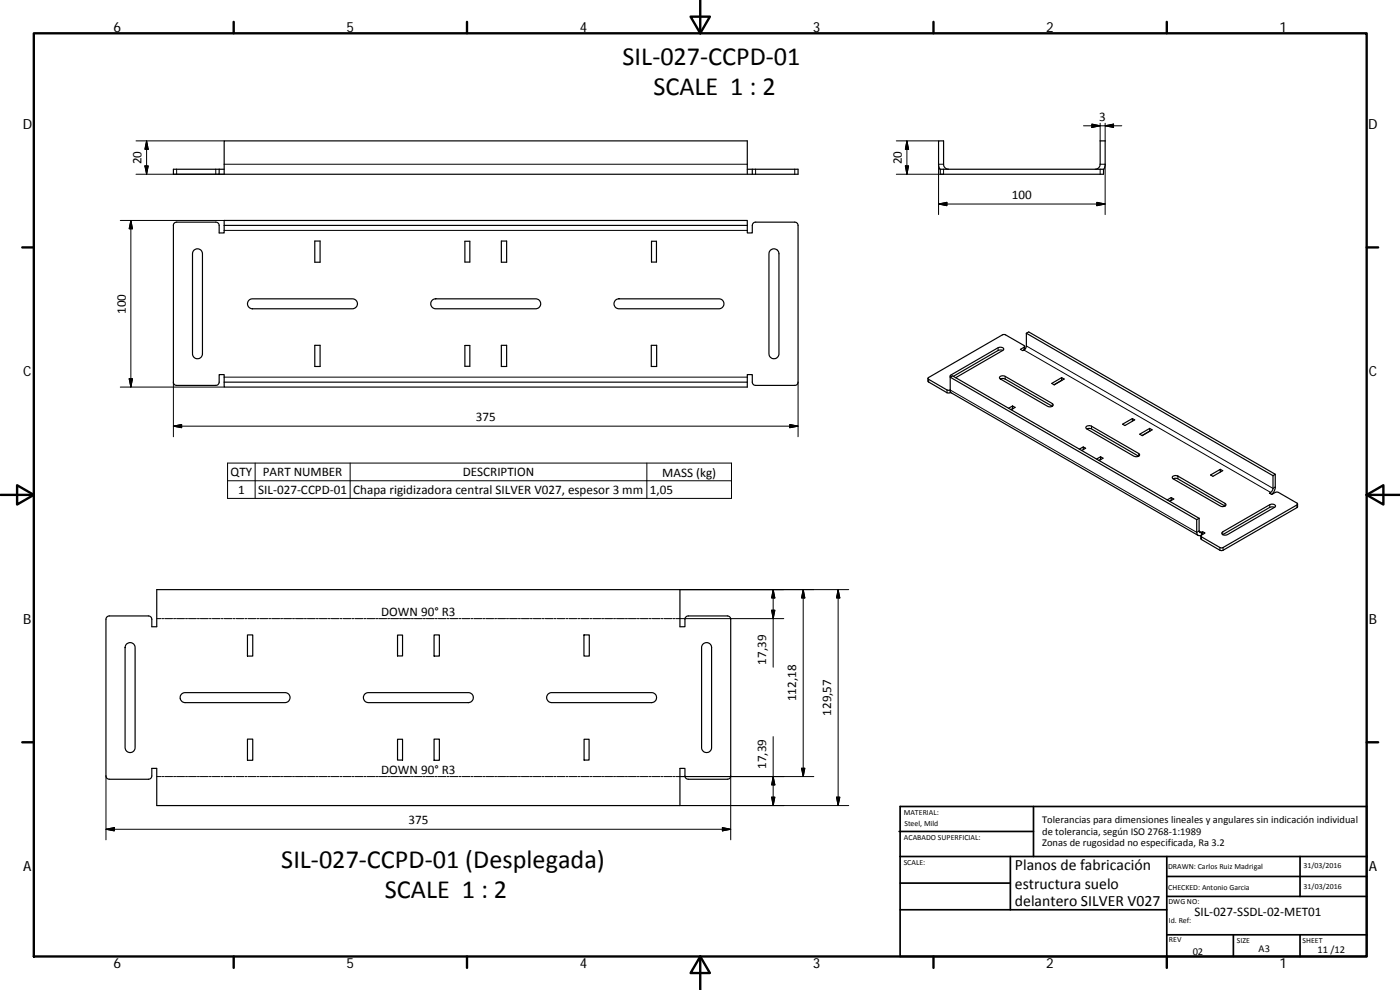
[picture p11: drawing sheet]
<svg xmlns="http://www.w3.org/2000/svg" width="420mm" height="297mm" viewBox="0 0 420 297" stroke-linecap="round" stroke-linejoin="round" font-family="sans-serif">
<g fill="none" stroke="#000" stroke-width=".36">
<path d="M52 50.8h13.8v1.5h-13.8zM65.8 52.3h160M65.8 50.8h1.5M224.3 52.3v-10h-157v10M224.3 50.8h1.5M225.8 50.8v1.5M225.8 50.8h13.7v1.5h-13.7M282.2 50.8h49v1.5h-49zM284.7 50.8a1.48 1.48 0 0 1-1.5-1.5v-7h-1.5v7l.5 1.6M328.7 50.8a1.48 1.48 0 0 0 1.5-1.5v-7h1.5v7.3l-.5 1.3M58.2 75.1a1.51 1.51 0 0 1 1.6-.3 1.51 1.51 0 0 1 1 1.3v30.1a1.49 1.49 0 0 1-1.5 1.4 1.49 1.49 0 0 1-1.5-1.4v-30.1zM67.3 67.6v2.3h-1.5v-2.5l-.8-.7h-12l-.9 .5-.1 47.7 .4 .5 .6 .2h12l.4-.2 .4-.5v-2.5h1.5v2.3"/>
<path d="M67.3 67.6v-1.5h157v1.5M67.3 67.6h157M94.5 72.3h1.6v6.4h-1.6zM139.5 72.4h1.5v6.2h-1.5zM150.5 72.3h1.6v6.4h-1.6zM195.5 72.4h1.5v6.2h-1.5zM224.3 67.6v2.3h1.5v-2.5l.7-.7h12l.8 .3 .2 .6v47.3l-.4 .5-.6 .2h-12l-.7-.7v-2.5h-1.5v2.3M231.2 75.1a1.52 1.52 0 0 1 1.6-.3 1.52 1.52 0 0 1 1 1.3v30.1a1.5 1.5 0 0 1-1.5 1.4 1.5 1.5 0 0 1-1.5-1.4v-30.1zM74.7 90.1l1.1-.4h30a1.49 1.49 0 0 1 1.5 1.5 1.49 1.49 0 0 1-1.5 1.4h-30a1.51 1.51 0 0 1-1.4-.9 1.51 1.51 0 0 1 .3-1.6zM129.7 90.1l1.1-.4h30a1.49 1.49 0 0 1 1.5 1.5 1.49 1.49 0 0 1-1.5 1.4h-30a1.51 1.51 0 0 1-1.4-.9 1.51 1.51 0 0 1 .3-1.6zM184.7 90.1l1.1-.4h30a1.49 1.49 0 0 1 1.5 1.5 1.49 1.49 0 0 1-1.5 1.4h-30a1.52 1.52 0 0 1-1.4-.9 1.52 1.52 0 0 1 .3-1.6zM308 100l74 42.7"/>
<path d="M308 100v4l-.7 1M308 100l.7-.4 74 42.7-.7 .4M67.3 114.7v1.4h157v-1.4M67.3 114.7h157M94.5 103.6h1.6v6.4h-1.6zM139.5 103.7h1.5v6.2h-1.5zM150.5 103.6h1.6v6.4h-1.6zM195.5 103.6h1.6v6.4h-1.6zM278.5 113.5l.1 1.1 5.6 3.2 .6 .1 .5-.2M285.2 117l.4 .9 74 42.8M286.8 113.3l14.1-8.1a.55 .55 0 0 0 .3-.8 .55 .55 0 0 0-.8-.2l-.9 .1-14.3 8.3v4.4M300.2 113l1.3-.2 14.3 8.3a.56 .56 0 0 1 .2 .7 .56 .56 0 0 1-.7 .3l-.9-.2-14.3-8.3-.2-.3z"/>
<path d="M300.3 113.7l.5-.1 .9 .1 14.1 8.2M300.9 105.2h-1.4l-13.4 7.7M307.3 105l-.4 .2-.7-.4 1.2-.7 .1-.3-.2-.1-5.5-3.2-.8-.1-22.5 13 .2 .4 5.5 3.2h1M307.5 103.9v.9l-.2 .2M315.6 115l3-1.7 .8 .4-3 1.8zM318.6 114.1l-2.3 1.3M318.6 113.3v.8M318.6 114.1l.1 .1M303.9 122.6v.1M303.9 122.6l-.5 .3M303.9 121.8v.8M303.9 121.8l.7 .4-1.1 .7"/>
<path d="M303.9 121.8l-1.2 .7M323.9 134.8l1.2-.7v.8M325.1 134.1l.7 .4-1.2 .7M326.1 127.9l.9-.2 .6 .2 14.1 8.2a.55 .55 0 0 1 .2 .7 .55 .55 0 0 1-.7 .2l-.9-.1-14.1-8.2-.3-.4zM326.2 128.7h1.4l14.1 8.2M330.3 137.9h.1M330.3 137.9l-.5 .3M330.3 137.1v.8M330.3 137.1l.7 .4-1.1 .7M330.3 137.1l-1.2 .6M336.9 127.3l2.9-1.7 .7 .4-2.9 1.7zM339.8 125.6v.8"/>
<path d="M342 130.3l3-1.8 .8 .5-3 1.7zM345 129.3l-2.3 1.4M345 128.5v.8M345 129.3l.1 .1M351.5 150.1h.1M351.5 149.3l.8 .4-1.2 .7M351.5 149.3v.8M351.5 150.1l-.5 .3M351.5 149.3l-1.2 .7M352 142.9l.6-.2 .9 .2 14.1 8.1a.54 .54 0 0 1 .2 .7 .54 .54 0 0 1-.7 .3l-.9-.2-14.1-8.1-.3-.4zM352.1 143.7l1.2-.1 14.3 8.2M359.9 155.5l-74-42.7-.7 .4 73.9 42.7"/>
<path d="M359.9 155.5v4.1l.4 .2 .6-.3 .7 .4-1 .6M359.9 155.5l-.8 .4v3.8a.88 .88 0 0 0 .5 .9 .88 .88 0 0 0 1-.1M360.9 159.5v.8M366.2 140.8l.8 .4-3 1.7-.7-.4 2.9-1.7v.8M366.8 159.7l14.3-8.3a1.03 1.03 0 0 1 1.6 .6l-14.3 8.4a1.03 1.03 0 0 1-1.7-.6zM382 142.7v3.8a1.67 1.67 0 0 1-1 1.5l.7 .4 1.3-.8 .7 .1 5.5 3.2 .2 .4-22.5 13.1h-.6l-5.7-3.3-.2-.3 .2-.3M382.5 152.2h-1.4l-14.1 8.2M382.7 142.3v3.8a3.2 3.2 0 0 1-1.1 2.3M389.4 151.2l-.2 1.1-22.3 12.9-.8-.1-5.6-3.3-.1-1M32 185.2l.8-.4h12l.5 .4 .2 .4 .1 2.4h1.4v-11.1h157.1v11.1h1.5v-2.4l.7-.8h12l.6 .2 .4 .6v47.4l-.4 .6-.6 .2h-11.7l-.7-.2-.3-.6v-2.5h-1.5v11.2h-157.1v-11.2h-1.4l-.1 2.5-.3 .6-.6 .2h-11.8l-.6-.2-.4-.6v-47.2zM38 193.2a1.51 1.51 0 0 1 1.6-.3 1.51 1.51 0 0 1 .9 1.4v30a1.5 1.5 0 0 1-1.5 1.5 1.5 1.5 0 0 1-1.5-1.5v-30zM74.3 190.5h1.6v6.3h-1.6z"/>
<path d="M119.3 190.5h1.5v6.3h-1.5zM130.3 190.5h1.6v6.3h-1.6zM175.2 190.5h1.7v6.3h-1.7zM211 193.2a1.51 1.51 0 0 1 1.6-.3 1.51 1.51 0 0 1 1 1.4v30a1.5 1.5 0 0 1-1.5 1.5 1.5 1.5 0 0 1-1.5-1.5v-30zM54.5 208.2l1.1-.4h30a1.5 1.5 0 0 1 1.4 1.5 1.5 1.5 0 0 1-1.4 1.5h-30a1.51 1.51 0 0 1-1.4-.9 1.51 1.51 0 0 1 .3-1.7zM109.5 208.2l1-.4h30.1a1.5 1.5 0 0 1 1.5 1.5 1.5 1.5 0 0 1-1.5 1.5h-30.1a1.54 1.54 0 0 1-1.3-.9 1.54 1.54 0 0 1 .3-1.7zM164.5 208.2l1.1-.4h29.9a1.5 1.5 0 0 1 1.6 1.5 1.5 1.5 0 0 1-1.6 1.5h-29.9a1.52 1.52 0 0 1-1.4-.9 1.52 1.52 0 0 1 .3-1.7zM74.3 221.8h1.6v6.3h-1.6zM119.3 221.8h1.5v6.2h-1.5zM130.3 221.8h1.6v6.3h-1.6zM175.3 221.8h1.5v6.2h-1.5z"/>
</g>
<g fill="none" stroke="#000" stroke-width=".3">
<path d="M325.2 37.7h11.5M327.7 37.2l2.5 .5-2.5 .5zM330.2 37v5.3M331.7 37.7l2.5-.5v1zM331.7 37v5.3M40.8 42.3h26.5M40.8 52.3h26.5M43.5 49.8h1l-.5 2.5zM44 42.3l.5 2.5h-1zM44 42.3v10M53 50.8v1.5M64.8 50.8v1.5"/>
<path d="M67.3 49.3h157M226.8 50.8v1.5M238.5 50.8v1.5M269 42.3h12.7M271.7 49.8h1l-.5 2.5zM272.2 42.3v10M272.2 42.3l.5 2.5h-1zM283.2 49.3h-1.5v15.1M283.2 50.8v1.5h-14.2M330.2 49.3h1.5v15.1M330.2 50.8v1.5M36.1 66.1h31.2"/>
<path d="M39.3 66.1l.5 2.5h-1zM39.3 66.1v50M67.3 69.1h157M281.7 61.2l2.5-.5v1zM281.7 61.2h50M329.2 60.7l2.5 .5-2.5 .5zM36.1 116.1h31.2M38.8 113.6h1l-.5 2.5zM52 114.7v16.3M67.3 113.2h157M239.5 114.7v16.3M278.7 113.8v.8"/>
<path d="M284.2 117v.8M285.2 117.8v-.8l73.9 42.7 .8-.4 .7 .4v.8M285.4 112.5v.6M299.5 104.3v.9M301.7 112.9v.8M307.3 104.2v.8l74 42.7v.4M308 103.8l74 42.7 .7-.4M52 127.9l2.5-.5v.9zM52 127.9h187.5M68.3 138.9h151.2v10.6h-151.2zM76.6 138.9v10.6M105.1 138.9v10.6"/>
<path d="M194.1 138.9v10.6M237 127.4l2.5 .5-2.5 .4zM315.8 121.1v.8M327.6 127.9v.8M341.7 136.1v.8M68.3 144.3h151.2M353.5 142.9v.8M367 159.6v.8M367.6 151v.8M381.1 151.4v.8M389.2 151.5v.8M204.1 176.9h50.6"/>
<path d="M232 176.9v23.3M232 176.9l.5 2.5h-.9zM241.1 176.9v56.1M241.1 176.9l.4 2.5h-1zM251.5 176.9v64.8M251.5 176.9l.5 2.5h-1zM360.6 161.1v.8M366.1 164.3v.8M367.1 164.3v.8M47 185.6h1.2M48.5 185.6h.6M49.4 185.6h2.4"/>
<path d="M52.1 185.6h.6M53 185.6h2.4M55.7 185.6h.6M56.6 185.6h2.3M59.2 185.6h.6M60.1 185.6h2.4M62.8 185.6h.6M63.7 185.6h2.4M66.4 185.6h.6M67.3 185.6h2.3M70 185.6h.5M70.9 185.6h2.3"/>
<path d="M73.5 185.6h.6M74.4 185.6h2.4M77.1 185.6h.6M78 185.6h2.4M80.7 185.6h.5M81.5 185.6h2.4M84.2 185.6h.6M85.1 185.6h2.4M87.8 185.6h.6M88.7 185.6h2.4M91.3 185.6h.7M92.3 185.6h2.3"/>
<path d="M94.9 185.6h.6M95.8 185.6h2.4M98.5 185.6h.6M99.4 185.6h2.4M102.1 185.6h.5M103 185.6h2.3M105.6 185.6h.6M106.5 185.6h2.4M109.2 185.6h.6M110.1 185.6h2.4M112.8 185.6h.6M113.7 185.6h2.3"/>
<path d="M116.3 185.6h.6M117.2 185.6h2.4M119.9 185.6h.6M120.8 185.6h2.4M123.5 185.6h.6M124.4 185.6h2.3M127 185.6h.6M127.9 185.6h2.4M130.6 185.6h.6M131.5 185.6h2.4M134.2 185.6h.6M135.1 185.6h2.3"/>
<path d="M137.8 185.6h.5M138.7 185.6h2.3M141.3 185.6h.6M142.2 185.6h2.4M144.9 185.6h.6M145.8 185.6h2.4M148.5 185.6h.5M149.3 185.6h2.4M152 185.6h.6M152.9 185.6h2.4M155.6 185.6h.6M156.5 185.6h2.4"/>
<path d="M159.1 185.6h.7M160.1 185.6h2.3M162.7 185.6h.6M163.6 185.6h2.4M166.3 185.6h.6M167.2 185.6h2.4M169.9 185.6h.5M170.8 185.6h2.3M173.4 185.6h.6M174.3 185.6h2.4M177 185.6h.6M177.9 185.6h2.4"/>
<path d="M180.6 185.6h.6M181.5 185.6h2.3M184.1 185.6h.6M185 185.6h2.4M187.7 185.6h.6M188.6 185.6h2.4M191.3 185.6h.6M192.2 185.6h2.3M194.8 185.6h.6M195.7 185.6h2.4M198.4 185.6h.6M199.3 185.6h2.4"/>
<path d="M202 185.6h.6M202.8 185.6h32.4M231.6 183.1h.9l-.5 2.5zM31.8 232.8v19.2M47 233h1.2M48.5 233h.6M49.4 233h2.4M52.1 233h.6M53 233h2.4M55.7 233h.6M56.6 233h2.3M59.2 233h.6"/>
<path d="M60.1 233h2.4M62.8 233h.6M63.7 233h2.4M66.4 233h.6M67.3 233h2.3M70 233h.5M70.9 233h2.3M73.5 233h.6M74.4 233h2.4M77.1 233h.6M78 233h2.4M80.7 233h.5"/>
<path d="M81.5 233h2.4M84.2 233h.6M85.1 233h2.4M87.8 233h.6M88.7 233h2.4M91.3 233h.7M92.3 233h2.3M94.9 233h.6M95.8 233h2.4M98.5 233h.6M99.4 233h2.4M102.1 233h.5"/>
<path d="M103 233h2.3M105.6 233h.6M106.5 233h2.4M109.2 233h.6M110.1 233h2.4M112.8 233h.6M113.7 233h2.3M116.3 233h.6M117.2 233h2.4M119.9 233h.6M120.8 233h2.4M123.5 233h.6"/>
<path d="M124.4 233h2.3M127 233h.6M127.9 233h2.4M130.6 233h.6M131.5 233h2.4M134.2 233h.6M135.1 233h2.3M137.8 233h.5M138.7 233h2.3M141.3 233h.6M142.2 233h2.4M144.9 233h.6"/>
<path d="M145.8 233h2.4M148.5 233h.5M149.3 233h2.4M152 233h.6M152.9 233h2.4M155.6 233h.6M156.5 233h2.4M159.1 233h.7M160.1 233h2.3M162.7 233h.6M163.6 233h2.4M166.3 233h.6"/>
<path d="M167.2 233h2.4M169.9 233h.5M170.8 233h2.3M173.4 233h.6M174.3 233h2.4M177 233h.6M177.9 233h2.4M180.6 233h.6M181.5 233h2.3M184.1 233h.6M185 233h2.4M187.7 233h.6"/>
<path d="M188.6 233h2.4M191.3 233h.6M192.2 233h2.3M194.8 233h.6M195.7 233h2.4M198.4 233h.6M199.3 233h2.4M202 233h.6M202.8 233h41.4M219.3 232.8v19.2M231.6 239.2h.9l-.5 2.5zM232 221v20.7"/>
<path d="M232 233l.5 2.5h-.9zM240.5 230.5h1l-.4 2.5zM251 239.2h1l-.5 2.5zM31.8 248.8l2.5-.5v1zM31.8 248.8h187.5M204.1 241.7h50.6M216.8 248.3l2.5 .5-2.5 .5z"/>
</g>
<g fill="none" stroke="#000" stroke-width=".71">
<path d="M10.1 10h400.1v277h-400.1zM70.1 6.6v3.4M140.2 6.6v3.4M207.3 5h5.8l-2.9 5zM210.2 0v10M280.2 6.6v3.4M350.2 6.6v3.4M6.7 74.2h3.4M410.2 74.2h3.4M.2 148.5h9.9M5.1 145.6l5 2.9-5 2.9zM410.2 148.5l5-2.9v5.8z"/>
<path d="M410.2 148.5h9.9M6.7 222.7h3.4M410.2 222.7h3.4M70.1 287v3.4M140.2 287v3.4M210.2 287l2.9 5h-5.8zM210.2 287v10M280.2 287v3.4M350.2 287v3.4"/>
</g>
<g fill="none" stroke="#000" stroke-width=".51">
<path d="M269.8 249.5h40.4M270.1 257h140.1M270.1 242h140.1v45h-140.1zM303.2 257v16M310.2 242v15M350.2 257v30M390.2 257v12M270.1 273h80.1M270.1 265h33.1M350.2 269h60M350.2 263h60M350.2 280.5h60"/>
<path d="M370.2 280.5v6.5M390.2 280.5v6.5"/>
</g>
<g fill="#000" stroke="#000" stroke-width=".3">
<path d="M327.7 37.2l2.5 .5-2.5 .5zM331.7 37.7l2.5-.5v1zM43.5 49.8h1l-.5 2.5zM44 42.3l.5 2.5h-1zM271.7 49.8h1l-.5 2.5zM272.2 42.3l.5 2.5h-1zM39.3 66.1l.5 2.5h-1zM281.7 61.2l2.5-.5v1zM329.2 60.7l2.5 .5-2.5 .5zM38.8 113.6h1l-.5 2.5zM52 127.9l2.5-.5v.9zM237 127.4l2.5 .5-2.5 .4z"/>
<path d="M232 176.9l.5 2.5h-.9zM241.1 176.9l.4 2.5h-1zM251.5 176.9l.5 2.5h-1zM231.6 183.1h.9l-.5 2.5zM231.6 239.2h.9l-.5 2.5zM232 233l.5 2.5h-.9zM240.5 230.5h1l-.4 2.5zM251 239.2h1l-.5 2.5zM31.8 248.8l2.5-.5v1zM216.8 248.3l2.5 .5-2.5 .5z"/>
</g>
<g font-size="7.9">
<text x="186.8" y="19.5">SIL‐027‐CCPD‐01</text>
<text x="196.1" y="28.5">SCALE 1 : 2</text>
<text x="84.4" y="260.4">SIL‐027‐CCPD‐01 (Desplegada)</text>
<text x="115.5" y="269.3">SCALE 1 : 2</text>
</g>
<g font-size="4.7">
<text x="304.6" y="261.2">Planos de fabricación</text>
<text x="304.6" y="266.6">estructura suelo</text>
<text x="304.6" y="272">delantero SILVER V027</text>
</g>
<g font-size="4.2">
<text x="34" y="9.6">6</text>
<text x="104" y="9.6">5</text>
<text x="174" y="9.6">4</text>
<text x="244" y="9.6">3</text>
<text x="314" y="9.6">2</text>
<text x="384" y="9.6">1</text>
<text x="6.8" y="38.7">D</text>
<text x="410.6" y="38.7">D</text>
<text x="7" y="112.9">C</text>
<text x="410.8" y="112.9">C</text>
<text x="7" y="187.1">B</text>
<text x="410.8" y="187.1">B</text>
<text x="7" y="261.3">A</text>
<text x="410.8" y="261.3">A</text>
<text x="34" y="290.4">6</text>
<text x="104" y="290.4">5</text>
<text x="174" y="290.4">4</text>
<text x="244" y="290.4">3</text>
<text x="314" y="290.4">2</text>
<text x="384" y="290.4">1</text>
</g>
<g font-size="3.9">
<text x="329.9" y="36.2">3</text>
<text x="42.4" y="49.3" transform="rotate(-90 42.4 49.3)">20</text>
<text x="270.6" y="49.3" transform="rotate(-90 270.6 49.3)">20</text>
<text x="303.7" y="59.7">100</text>
<text x="37.7" y="94.1" transform="rotate(-90 37.7 94.1)">100</text>
<text x="142.8" y="126.3">375</text>
<text x="69.2" y="142.9">QTY</text>
<text x="78.9" y="142.9">PART NUMBER</text>
<text x="138.9" y="142.9">DESCRIPTION</text>
<text x="198.7" y="143">MASS (kg)</text>
<text x="71.4" y="148.1">1</text>
<text x="77.5" y="148.2">SIL‐027‐CCPD‐01</text>
<text x="106" y="148.3">Chapa rigidizadora central SILVER V027, espesor 3 mm</text>
<text x="195" y="148.2">1,05</text>
<text x="114.4" y="184.8">DOWN 90° R3</text>
<text x="230" y="199.4" transform="rotate(-90 230 199.4)">17,39</text>
<text x="239" y="210.4" transform="rotate(-90 239 210.4)">112,18</text>
<text x="249.4" y="214.8" transform="rotate(-90 249.4 214.8)">129,57</text>
<text x="114.4" y="232.2">DOWN 90° R3</text>
<text x="230" y="230.8" transform="rotate(-90 230 230.8)">17,39</text>
<text x="122.6" y="247.2">375</text>
<text x="358.5" y="274.9">SIL‐027‐SSDL‐02‐MET01</text>
</g>
<g font-size="3.1">
<text x="312.8" y="246.8">Tolerancias para dimensiones lineales y angulares sin indicación individual</text>
<text x="312.8" y="250.4">de tolerancia, según ISO 2768‐1:1989</text>
<text x="312.8" y="254">Zonas de rugosidad no especificada, Ra 3.2</text>
<text x="357.9" y="286.4">02</text>
<text x="377.7" y="285.6">A3</text>
<text x="395.4" y="285.9">11 /12</text>
</g>
<g font-size="2.4">
<text x="271.2" y="244.4">MATERIAL:</text>
<text x="271.3" y="251.9">ACABADO SUPERFICIAL:</text>
<text x="271.4" y="247.9">Steel, Mild</text>
<text x="271.2" y="259.7">SCALE:</text>
<text x="350.6" y="260.8">DRAWN: Carlos Ruiz Madrigal</text>
<text x="391.2" y="260.6">31/03/2016</text>
<text x="350.6" y="267">CHECKED: Antonio Garcia</text>
<text x="391.2" y="266.6">31/03/2016</text>
<text x="350.7" y="271.4">DWG NO:</text>
<text x="350.8" y="276.8">Id. Ref:</text>
<text x="350.8" y="282.8">REV</text>
<text x="371.2" y="282.9">SIZE</text>
<text x="390.9" y="282.9">SHEET</text>
</g>
</svg>
